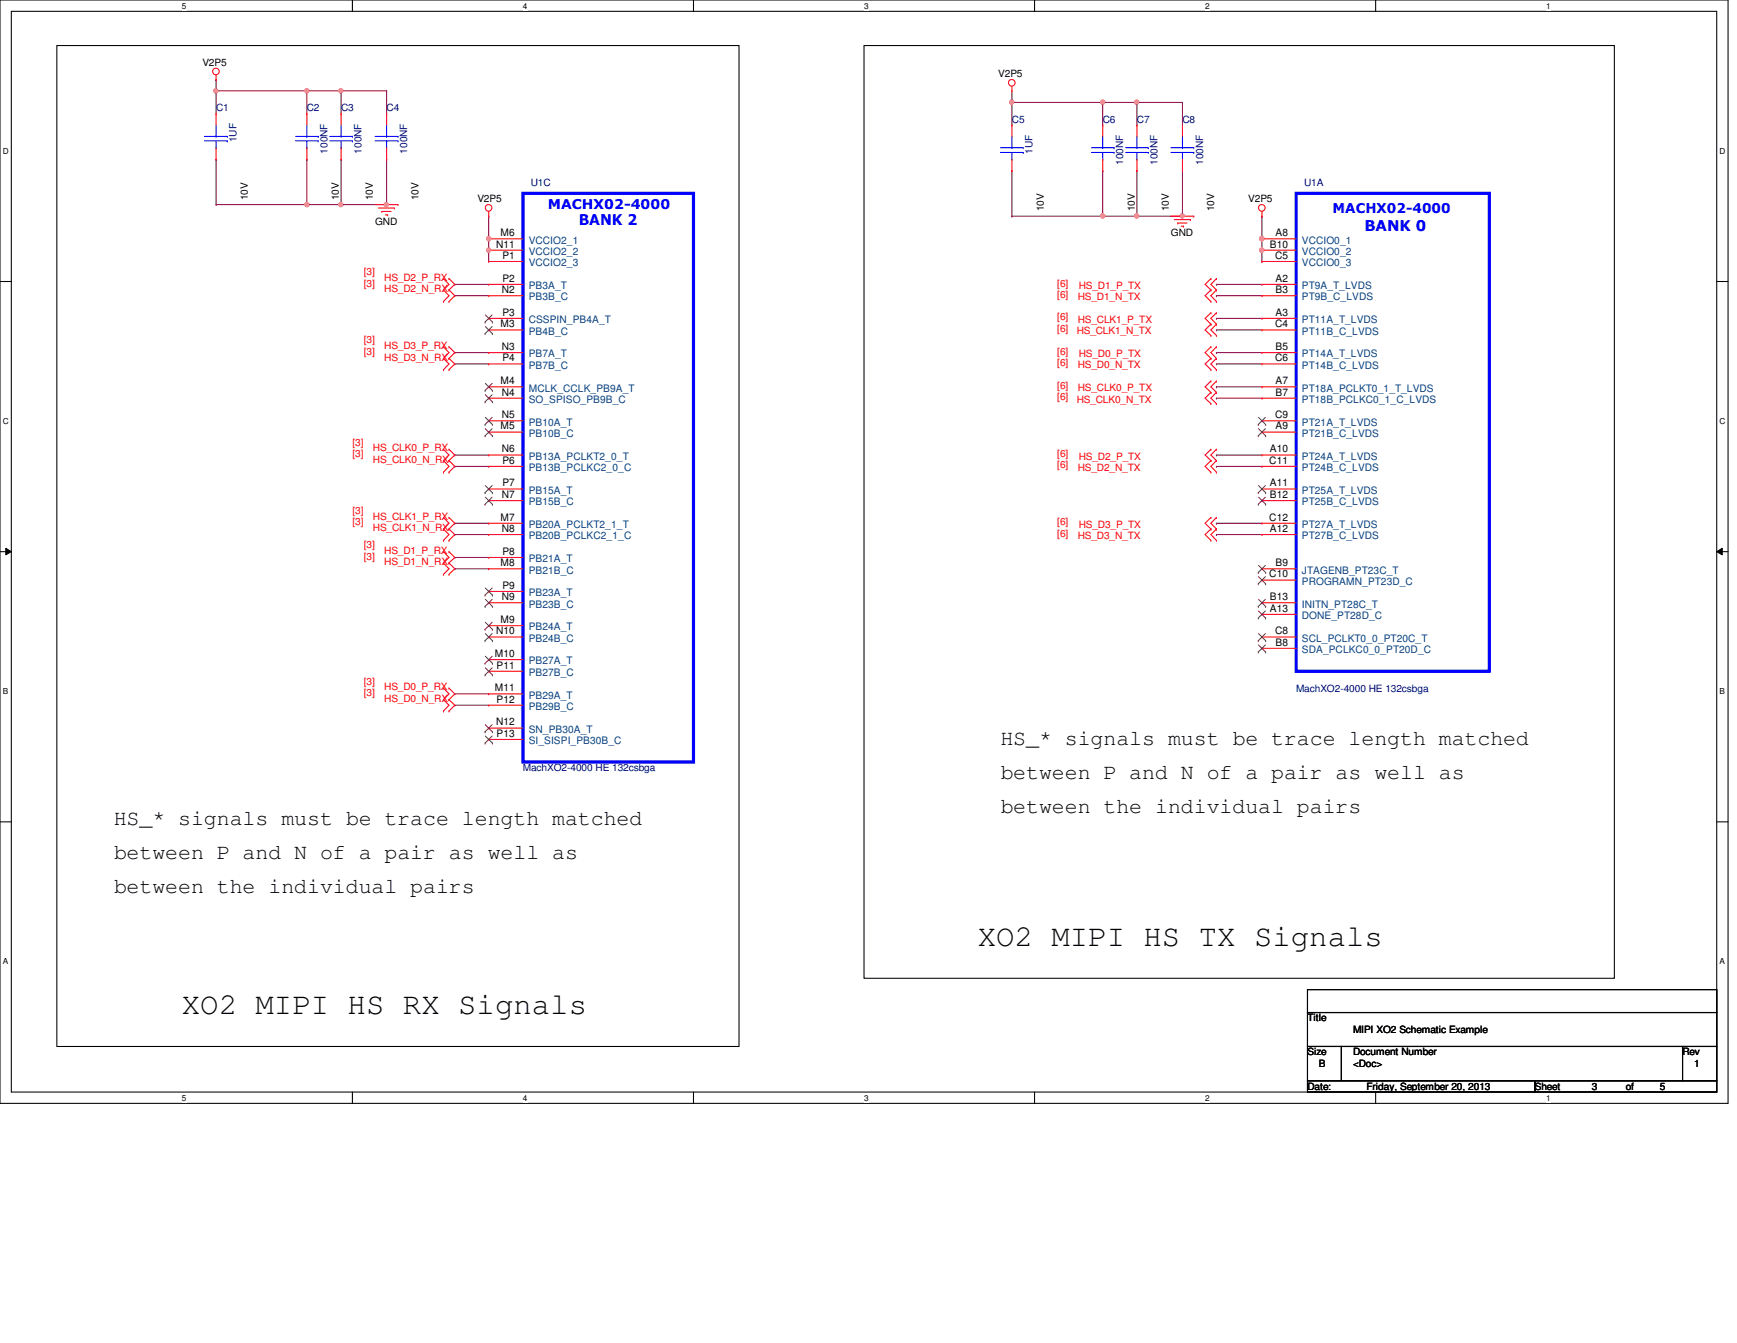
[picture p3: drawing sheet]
<svg xmlns="http://www.w3.org/2000/svg" width="279mm" height="216mm" viewBox="0 0 279 216" stroke-linecap="round" stroke-linejoin="round" font-family="sans-serif">
<path d="M0 0h278v177.4h-278zM1.8 1.8h274.3v173.8h-274.3z" fill="none" stroke="#000" stroke-width=".17"/>
<g fill="#fff">
<path d="M29.3 .2h.7v1.5h-.7z"/>
<path d="M29.3 175.8h.7v1.4h-.7z"/>
</g>
<path d="M56.7 0v1.8M56.7 175.6v1.8" fill="none" stroke="#000" stroke-width=".17"/>
<g fill="#fff">
<path d="M84.1 .2h.7v1.5h-.7z"/>
<path d="M84.1 175.8h.7v1.4h-.7z"/>
</g>
<path d="M111.5 0v1.8M111.5 175.6v1.8" fill="none" stroke="#000" stroke-width=".17"/>
<g fill="#fff">
<path d="M139 .2h.7v1.5h-.7z"/>
<path d="M139 175.8h.7v1.4h-.7z"/>
</g>
<path d="M166.4 0v1.8M166.4 175.6v1.8" fill="none" stroke="#000" stroke-width=".17"/>
<g fill="#fff">
<path d="M193.8 .2h.8v1.5h-.8z"/>
<path d="M193.8 175.8h.8v1.4h-.8z"/>
</g>
<path d="M221.3 0v1.8M221.3 175.6v1.8" fill="none" stroke="#000" stroke-width=".17"/>
<g fill="#fff">
<path d="M248.7 .2h.7v1.5h-.7z"/>
<path d="M248.7 175.8h.7v1.4h-.7z"/>
<path d="M.5 23.5h.9v1.5h-.9z"/>
<path d="M276.6 23.5h.9v1.5h-.9z"/>
<path d="M.5 67h.9v1.5h-.9z"/>
<path d="M276.6 67h.9v1.5h-.9z"/>
</g>
<path d="M0 45.3h1.8M276.1 45.3h1.9" fill="none" stroke="#000" stroke-width=".17"/>
<g fill="#fff">
<path d="M.5 110.4h.8v1.5h-.8z"/>
<path d="M276.6 110.4h.9v1.5h-.9z"/>
</g>
<path d="M0 88.7h1.8M276.1 88.7h1.9" fill="none" stroke="#000" stroke-width=".17"/>
<path d="M.9 88.1l.9 .6-.9 .5zM276.1 88.7l.9-.6v1.1z" fill="#000"/>
<path d="M.9 88.1l.9 .6-.9 .5zM276.1 88.7l.9-.6v1.1z" fill="none" stroke="#000" stroke-width=".16"/>
<g fill="#fff">
<path d="M.5 153.8h.8v1.5h-.8z"/>
<path d="M276.6 153.8h.9v1.5h-.9z"/>
</g>
<path d="M9.1 7.3h109.8v160.9h-109.8zM139 7.3h120.7v150h-120.7zM0 132.1h1.8M276.1 132.1h1.9" fill="none" stroke="#000" stroke-width=".17"/>
<g fill="none" stroke="#800040" stroke-width=".17">
<path d="M162.8 16.5h.1M162.8 16.5h14.6M162.8 34.8h.1M162.8 34.8h14.6M195.7 45.7h.1M195.7 47.5h.1M195.7 56.7h.1M195.7 58.5h.1M195.7 45.7h7.3M195.7 47.5h7.3M195.7 56.7h7.3M195.7 58.5h7.3"/>
<path d="M195.7 62.2h.1M195.7 73.2h.1M195.7 64h.1M195.7 75h.1M195.7 62.2h7.3M195.7 73.2h7.3M195.7 64h7.3M195.7 75h7.3M195.7 85.9h.1M195.7 84.1h.1M195.7 85.9h7.3M195.7 84.1h7.3"/>
</g>
<circle cx="177.4" cy="16.4" r=".34" fill="#f0f"/>
<circle cx="177.4" cy="16.4" r=".34" fill="none" stroke="#f0f" stroke-width=".17"/>
<path d="M182.9 16.5h.1M182.9 16.5h7.3" fill="none" stroke="#800040" stroke-width=".17"/>
<circle cx="182.8" cy="16.4" r=".34" fill="#f0f"/>
<circle cx="182.8" cy="16.4" r=".34" fill="none" stroke="#f0f" stroke-width=".17"/>
<path d="M162.8 16.5h.1M162.8 16.5v3.6M177.4 16.5h.1M177.4 16.5h5.5" fill="none" stroke="#800040" stroke-width=".17"/>
<circle cx="162.7" cy="16.4" r=".34" fill="#f0f"/>
<circle cx="162.7" cy="16.4" r=".34" fill="none" stroke="#f0f" stroke-width=".17"/>
<path d="M162.8 16.5h.1M162.8 14.6v1.9M177.4 16.5h.1M177.4 16.5v3.6M182.9 16.5h.1M182.9 16.5v3.6M162.8 27.4h.1M162.8 27.4v7.4M177.4 27.4h.1M177.4 34.8h.1M177.4 27.4v7.4M177.4 34.8h5.5" fill="none" stroke="#800040" stroke-width=".17"/>
<circle cx="177.4" cy="34.7" r=".34" fill="#f0f"/>
<circle cx="177.4" cy="34.7" r=".34" fill="none" stroke="#f0f" stroke-width=".17"/>
<path d="M190.2 16.5h.1M190.2 16.5v3.6M182.9 27.4h.1M182.9 27.4v7.4M190.2 27.4h.1M190.2 27.4v7.4" fill="none" stroke="#800040" stroke-width=".17"/>
<circle cx="190.2" cy="34.7" r=".34" fill="#f0f"/>
<circle cx="190.2" cy="34.7" r=".34" fill="none" stroke="#f0f" stroke-width=".17"/>
<path d="M182.9 34.8h.1M182.9 34.8h7.3" fill="none" stroke="#800040" stroke-width=".17"/>
<circle cx="182.8" cy="34.7" r=".34" fill="#f0f"/>
<circle cx="182.8" cy="34.7" r=".34" fill="none" stroke="#f0f" stroke-width=".17"/>
<path d="M203 34.8h.1M203 34.8v7.2M203 42h.1M203 40.2h.1" fill="none" stroke="#800040" stroke-width=".17"/>
<circle cx="203" cy="38.4" r=".37" fill="#f0f"/>
<circle cx="203" cy="38.4" r=".37" fill="none" stroke="#f0f" stroke-width=".17"/>
<circle cx="203" cy="40.2" r=".36" fill="#f0f"/>
<circle cx="203" cy="40.2" r=".36" fill="none" stroke="#f0f" stroke-width=".17"/>
<g fill="none" stroke="#800040" stroke-width=".17">
<path d="M78.6 34.8h.1M78.6 38.4h.1M78.6 34.8v7.2M73.2 56.7h.1M73.2 58.5h.1M73.2 47.5h.1M73.2 45.7h.1M73.2 56.7h5.4M73.2 58.5h5.4M73.2 47.5h5.4M73.2 45.7h5.4M78.6 40.2h.1"/>
<path d="M195.7 51.2h.1M195.7 53h.1M195.7 51.2h7.3M195.7 53h7.3M73.2 73.2h.1M73.2 75h.1M73.2 73.2h5.4M73.2 75h5.4M73.2 91.4h.1M73.2 89.6h.1M73.2 91.4h5.4M73.2 89.6h5.4"/>
<path d="M73.2 111.5h.1M73.2 113.4h.1M73.2 111.5h5.4M73.2 113.4h5.4"/>
</g>
<circle cx="78.6" cy="40.2" r=".34" fill="#f0f"/>
<circle cx="78.6" cy="40.2" r=".34" fill="none" stroke="#f0f" stroke-width=".17"/>
<circle cx="78.6" cy="38.4" r=".35" fill="#f0f"/>
<circle cx="78.6" cy="38.4" r=".35" fill="none" stroke="#f0f" stroke-width=".17"/>
<path d="M34.8 32.9h.1M34.8 32.9h14.6" fill="none" stroke="#800040" stroke-width=".17"/>
<circle cx="49.4" cy="32.9" r=".34" fill="#f0f"/>
<circle cx="49.4" cy="32.9" r=".34" fill="none" stroke="#f0f" stroke-width=".17"/>
<path d="M34.8 14.6h.1M34.8 14.6h14.6" fill="none" stroke="#800040" stroke-width=".17"/>
<circle cx="49.4" cy="14.6" r=".34" fill="#f0f"/>
<circle cx="49.4" cy="14.6" r=".34" fill="none" stroke="#f0f" stroke-width=".17"/>
<circle cx="34.7" cy="14.6" r=".34" fill="#f0f"/>
<circle cx="34.7" cy="14.6" r=".34" fill="none" stroke="#f0f" stroke-width=".17"/>
<path d="M49.4 14.6h.1M49.4 14.6h12.8M54.9 14.6h.1" fill="none" stroke="#800040" stroke-width=".17"/>
<circle cx="54.8" cy="14.6" r=".34" fill="#f0f"/>
<circle cx="54.8" cy="14.6" r=".34" fill="none" stroke="#f0f" stroke-width=".17"/>
<g fill="none" stroke="#800040" stroke-width=".17">
<path d="M34.8 14.6h.1M34.8 12.8h.1M34.8 12.8v5.5M49.4 14.6h.1M49.4 14.6v3.7M54.9 14.6h.1M54.9 14.6v3.7M34.8 25.6h.1M34.8 25.6v7.3M49.4 25.6h.1M49.4 32.9h.1M49.4 25.6v7.3"/>
<path d="M54.9 25.6h.1M54.9 25.6v7.3h-5.5"/>
</g>
<circle cx="54.8" cy="32.9" r=".34" fill="#f0f"/>
<circle cx="54.8" cy="32.9" r=".34" fill="none" stroke="#f0f" stroke-width=".17"/>
<path d="M62.2 14.6h.1M62.2 14.6v3.7M54.9 32.9h.1M62.2 25.6h.1M62.2 25.6v7.3h-7.3" fill="none" stroke="#800040" stroke-width=".17"/>
<circle cx="62.1" cy="32.9" r=".34" fill="#f0f"/>
<circle cx="62.1" cy="32.9" r=".34" fill="none" stroke="#f0f" stroke-width=".17"/>
<path d="M73.2 84.1h.1M73.2 85.9h.1M73.2 84.1h5.4M73.2 85.9h5.4" fill="none" stroke="#800040" stroke-width=".17"/>
<g fill="none" stroke="#f00" stroke-width=".17">
<path d="M34.8 12.8h.1M34.8 18.3h.1M34.8 12.1v.7M34.8 18.3v1.8M49.4 18.3h.1M49.4 18.3v1.8M54.9 18.3h.1M54.9 18.3v1.8M62.2 18.3h.1M62.2 18.3v1.8M162.8 14.6h.1M162.8 13.9v.7"/>
<path d="M34.8 25.6h.1M34.8 23.7v1.9M49.4 25.6h.1M49.4 23.7v1.9M54.9 25.6h.1M54.9 23.7v1.9M60.3 32.9h3.7M60.9 33.4h2.6M61.4 34h.1M61.4 34h1.5M62 34.5h.4M62.2 25.6h.1"/>
<path d="M62.2 23.7v1.9M62.4 34.5h.1M63.5 33.4h.1M64 32.9h.1M78.6 34.8h.1M78.6 38.4h.1M78.6 34v.8M78.6 38.4h5.5M162.8 20.1h.1M162.8 27.4h.1M162.8 20.1v1.8M162.8 25.6v1.8"/>
<path d="M177.4 20.1h.1M177.4 27.4h.1M177.4 20.1v1.8M177.4 25.6v1.8M182.9 20.1h.1M182.9 27.4h.1M182.9 20.1v1.8M182.9 25.6v1.8M188.3 34.8h3.7M188.9 35.3h2.6M189.4 35.9h.1M189.4 35.9h1.5"/>
<path d="M190 36.4h.4M190.2 20.1h.1M190.2 27.4h.1M190.2 20.1v1.8M190.2 25.6v1.8M190.4 36.4h.1M191.5 35.3h.1M192 34.8h.1M203 34.8h.1M203 38.4h.1M203 34v.8M203 38.4h5.5"/>
<path d="M71.3 46.6h.1M71.3 44.8h.1M71.3 48.5h.1M71.3 57.6h.1M71.3 55.8h.1M71.3 59.4h.1M71.3 44.8l.9 .9-.9 .9M71.3 46.6l.9 .9-.9 1M71.3 55.8l.9 .9-.9 .9M71.3 57.6l.9 .9-.9 .9M72.2 44.8h.1M72.2 46.6h.1"/>
<path d="M72.2 48.5h.1M72.2 55.8h.1M72.2 57.6h.1M72.2 59.4h.1M72.2 44.8l1 .9-1 .9M72.2 46.6l1 .9-1 1M72.2 55.8l1 .9-1 .9M72.2 57.6l1 .9-1 .9M78.6 51.2h.1M78.6 45.7h.1M78.6 47.5h.1M78.6 53h.1"/>
<path d="M78.6 56.7h.1M78.6 58.5h.1M78.6 40.2h.1M78.6 42h.1M78.6 51.2h5.5M78.6 53h5.5M78.6 56.7h5.5M78.6 58.5h5.5M78.6 45.7h5.5M78.6 47.5h5.5M78.6 40.2h5.5M78.6 42h5.5"/>
<path d="M194.8 55.8h.1M194.8 57.6h.1M194.8 59.4h.1M194.8 44.8h.1M194.8 46.6h.1M194.8 48.5h.1M194.8 50.3h.1M194.8 52.1h.1M194.8 53.9h.1M194.8 55.8l-1 .9 1 .9M194.8 57.6l-1 .9 1 .9M194.8 44.8l-1 .9 1 .9"/>
<path d="M194.8 46.6l-1 .9 1 1M194.8 50.3l-1 .9 1 .9M194.8 52.1l-1 .9 1 .9M195.7 55.8h.1M195.7 57.6h.1M195.7 59.4h.1M195.7 44.8h.1M195.7 46.6h.1M195.7 48.5h.1M195.7 50.3h.1M195.7 52.1h.1M195.7 53.9h.1"/>
<path d="M195.7 55.8l-.9 .9 .9 .9M195.7 57.6l-.9 .9 .9 .9M195.7 44.8l-.9 .9 .9 .9M195.7 46.6l-.9 .9 .9 1M195.7 50.3l-.9 .9 .9 .9M195.7 52.1l-.9 .9 .9 .9M203 51.2h.1M203 53h.1M203 56.7h.1M203 58.5h.1M203 45.7h.1M203 47.5h.1"/>
<path d="M203 40.2h.1M203 42h.1M203 51.2h5.5M203 53h5.5M203 56.7h5.5M203 58.5h5.5M203 45.7h5.5M203 47.5h5.5M203 40.2h5.5M203 42h5.5M71.3 74h.1M71.3 72.2h.1"/>
<path d="M71.3 75.9h.1M71.3 72.2l.9 1-.9 .8M71.3 74l.9 1-.9 .9M72.2 72.2h.1M72.2 74h.1M72.2 75.9h.1M72.2 72.2l1 1-1 .8M72.2 74l1 1-1 .9M78.6 62.2h.1M78.6 67.6h.1M78.6 69.5h.1M78.6 73.2h.1"/>
<path d="M78.6 75h.1M78.6 78.6h.1M78.6 64h.1M78.6 62.2h5.5M78.6 64h5.5M78.6 67.6h5.5M78.6 69.5h5.5M78.6 73.2h5.5M78.6 75h5.5M78.6 78.6h5.5M194.8 61.3h.1M194.8 63.1h.1"/>
<path d="M194.8 64.9h.1M194.8 72.2h.1M194.8 74h.1M194.8 75.9h.1M194.8 61.3l-1 .9 1 .9M194.8 63.1l-1 .9 1 .9M194.8 72.2l-1 1 1 .8M194.8 74l-1 1 1 .9M195.7 61.3h.1M195.7 63.1h.1M195.7 64.9h.1M195.7 72.2h.1"/>
<path d="M195.7 74h.1M195.7 75.9h.1M195.7 61.3l-.9 .9 .9 .9M195.7 63.1l-.9 .9 .9 .9M195.7 72.2l-.9 1 .9 .8M195.7 74l-.9 1 .9 .9M203 62.2h.1M203 64h.1M203 67.6h.1M203 69.5h.1M203 73.2h.1M203 75h.1"/>
<path d="M203 78.6h.1M203 62.2h5.5M203 64h5.5M203 67.6h5.5M203 69.5h5.5M203 73.2h5.5M203 75h5.5M203 78.6h5.5M71.3 90.5h.1M71.3 88.7h.1M71.3 92.3h.1M71.3 85h.1"/>
<path d="M71.3 83.2h.1M71.3 86.9h.1M71.3 88.7l.9 .9-.9 .9M71.3 90.5l.9 .9-.9 .9M71.3 83.2l.9 .9-.9 .9M71.3 85l.9 .9-.9 1M72.2 88.7h.1M72.2 90.5h.1M72.2 92.3h.1M72.2 83.2h.1M72.2 85h.1M72.2 86.9h.1"/>
<path d="M72.2 88.7l1 .9-1 .9M72.2 90.5l1 .9-1 .9M72.2 83.2l1 .9-1 .9M72.2 85l1 .9-1 1M78.6 80.5h.1M78.6 84.1h.1M78.6 85.9h.1M78.6 89.6h.1M78.6 91.4h.1M78.6 95.1h.1M78.6 96.9h.1M78.6 96.9h5.5"/>
<path d="M78.6 91.4h5.5M78.6 80.5h5.5M78.6 84.1h5.5M78.6 85.9h5.5M78.6 89.6h5.5M78.6 95.1h5.5M194.8 83.2h.1M194.8 85h.1M194.8 86.9h.1M194.8 83.2l-1 .9 1 .9M194.8 85l-1 .9 1 1M195.7 83.2h.1"/>
<path d="M195.7 85h.1M195.7 86.9h.1M195.7 83.2l-.9 .9 .9 .9M195.7 85l-.9 .9 .9 1M203 98.8h.1M203 96.9h.1M203 91.4h.1M203 93.3h.1M203 80.5h.1M203 84.1h.1M203 85.9h.1M203 98.8h5.5"/>
<path d="M203 96.9h5.5M203 91.4h5.5M203 93.3h5.5M203 80.5h5.5M203 84.1h5.5M203 85.9h5.5M71.3 112.5h.1M71.3 110.6h.1M71.3 114.3h.1M71.3 110.6l.9 .9-.9 1M71.3 112.5l.9 .9-.9 .9M72.2 110.6h.1"/>
<path d="M72.2 112.5h.1M72.2 114.3h.1M72.2 110.6l1 .9-1 1M72.2 112.5l1 .9-1 .9M78.6 100.6h.1M78.6 102.4h.1M78.6 106h.1M78.6 107.9h.1M78.6 111.5h.1M78.6 113.4h.1M78.6 118.9h.1M78.6 117.1h.1"/>
<path d="M78.6 102.4h5.5M78.6 100.6h5.5M78.6 106h5.5M78.6 107.9h5.5M78.6 111.5h5.5M78.6 113.4h5.5M78.6 118.9h5.5M78.6 117.1h5.5M203 102.4h.1M203 104.2h.1M203 102.4h5.5M203 104.2h5.5"/>
<circle cx="34.7" cy="11.5" r=".54"/>
<circle cx="162.7" cy="13.3" r=".54"/>
<circle cx="78.6" cy="33.4" r=".54"/>
<circle cx="203" cy="33.4" r=".54"/>
</g>
<path d="M210.3 159.1h65.8v3.7h-65.8zM210.3 162.8h65.8v5.4h-65.8zM210.3 168.2h5.5v5.5h-5.5zM210.3 173.7h36.6v1.9h-36.6zM215.8 168.2h54.8v5.5h-54.8zM246.9 173.7h29.2v1.9h-29.2zM270.6 168.2h5.5v5.5h-5.5z" fill="none" stroke="#000" stroke-width=".17"/>
<g fill="none" stroke="#00f" stroke-width=".17">
<path d="M32.9 21.9h3.7M32.9 22.6h3.7M34.8 23.7h.1M34.8 21.9h.1M34.8 20.1v1.8M34.8 22.6v1.1M36.6 21.9h.1M36.6 22.6h.1M47.5 21.9h3.7M47.5 22.6h3.7M49.4 23.7h.1M49.4 21.9h.1"/>
<path d="M49.4 20.1v1.8M49.4 22.6v1.1M51.2 21.9h.1M51.2 22.6h.1M53 21.9h3.7M53 22.6h3.7M54.9 23.7h.1M54.9 21.9h.1M54.9 20.1v1.8M54.9 22.6v1.1M56.7 21.9h.1M56.7 22.6h.1"/>
<path d="M60.3 21.9h3.7M60.3 22.6h3.7M62.2 23.7h.1M62.2 21.9h.1M62.2 20.1v1.8M62.2 22.6v1.1M64 21.9h.1M64 22.6h.1M160.9 23.7h3.7M160.9 24.5h3.7M162.8 25.6h.1M162.8 23.7h.1"/>
<path d="M162.8 21.9v1.8M162.8 24.5v1.1M164.6 23.7h.1M164.6 24.5h.1M175.6 23.7h3.6M175.6 24.5h3.6M177.4 25.6h.1M177.4 23.7h.1M177.4 21.9v1.8M177.4 24.5v1.1M179.2 23.7h.1M179.2 24.5h.1"/>
<path d="M181.1 23.7h3.6M181.1 24.5h3.6M182.9 25.6h.1M182.9 23.7h.1M182.9 21.9v1.8M182.9 24.5v1.1M184.7 23.7h.1M184.7 24.5h.1M188.3 23.7h3.7M188.3 24.5h3.7M190.2 25.6h.1M190.2 23.7h.1"/>
<path d="M190.2 21.9v1.8M190.2 24.5v1.1M192 23.7h.1M192 24.5h.1"/>
</g>
<path d="M84.1 31.1h27.4v91.4h-27.4zM208.5 31.1h31.1v76.8h-31.1z" fill="none" stroke="#00f" stroke-width=".51"/>
<g fill="none" stroke="#804000" stroke-width=".16">
<path d="M78 51.8h.1M78 53.6h.1M78.1 50.6l1.1 1.2M78.1 52.5l1.1 1.1M79.2 50.6l-1.2 1.2M79.2 52.5l-1.2 1.1M79.2 51.8h.1M79.2 53.6h.1M78 62.8h.1M78 68.2h.1M78 70.1h.1M78 79.2h.1"/>
<path d="M78 64.6h.1M78.1 61.6l1.1 1.2M78.1 67.1l1.1 1.1M78.1 68.9l1.1 1.2M78.1 78.1l1.1 1.1M78.1 79.9l1.1 1.2M78.1 63.5l1.1 1.1M79.2 61.6l-1.2 1.2M79.2 67.1l-1.2 1.1M79.2 68.9l-1.2 1.2M79.2 78.1l-1.2 1.1M79.2 79.9l-1.2 1.2"/>
<path d="M79.2 63.5l-1.2 1.1M79.2 62.8h.1M79.2 68.2h.1M79.2 70.1h.1M79.2 79.2h.1M79.2 64.6h.1M202.4 68.2h.1M202.4 70.1h.1M202.4 79.2h.1M202.4 67.1l1.2 1.1M202.4 68.9l1.2 1.2M202.4 78.1l1.2 1.1"/>
<path d="M202.4 79.9l1.2 1.2M203.5 67.1l-1.1 1.1M203.5 68.9l-1.1 1.2M203.5 78.1l-1.1 1.1M203.5 79.9l-1.1 1.2M203.6 68.2h.1M203.6 70.1h.1M203.6 79.2h.1M78 81.1h.1M78 95.7h.1M78 97.5h.1M78.1 94.5l1.1 1.2"/>
<path d="M78.1 96.4l1.1 1.1M79.2 94.5l-1.2 1.2M79.2 96.4l-1.2 1.1M79.2 81.1h.1M79.2 95.7h.1M79.2 97.5h.1M202.4 99.4h.1M202.4 97.5h.1M202.4 92h.1M202.4 93.9h.1M202.4 81.1h.1M202.4 98.2l1.2 1.2"/>
<path d="M202.4 96.4l1.2 1.1M202.4 90.9l1.2 1.1M202.4 92.7l1.2 1.2M203.5 98.2l-1.1 1.2M203.5 96.4l-1.1 1.1M203.5 90.9l-1.1 1.1M203.5 92.7l-1.1 1.2M203.6 99.4h.1M203.6 97.5h.1M203.6 92h.1M203.6 93.9h.1M203.6 81.1h.1"/>
<path d="M78 101.2h.1M78 103h.1M78 106.6h.1M78 108.5h.1M78 119.5h.1M78 117.6h.1M78.1 100l1.1 1.2M78.1 101.9l1.1 1.1M78.1 105.5l1.1 1.1M78.1 107.4l1.1 1.1M78.1 118.3l1.1 1.2M78.1 116.5l1.1 1.1"/>
<path d="M79.2 100l-1.2 1.2M79.2 101.9l-1.2 1.1M79.2 105.5l-1.2 1.1M79.2 107.4l-1.2 1.1M79.2 118.3l-1.2 1.2M79.2 116.5l-1.2 1.1M79.2 101.2h.1M79.2 103h.1M79.2 106.6h.1M79.2 108.5h.1M79.2 119.5h.1M79.2 117.6h.1"/>
<path d="M202.4 103h.1M202.4 104.8h.1M202.4 101.9l1.2 1.1M202.4 103.7l1.2 1.1M203.5 101.9l-1.1 1.1M203.5 103.7l-1.1 1.1M203.6 103h.1M203.6 104.8h.1"/>
</g>
<circle cx="177.4" cy="16.4" r=".34" fill="#f0f"/>
<circle cx="177.4" cy="16.4" r=".34" fill="none" stroke="#f0f" stroke-width=".17"/>
<circle cx="182.8" cy="16.4" r=".34" fill="#f0f"/>
<circle cx="182.8" cy="16.4" r=".34" fill="none" stroke="#f0f" stroke-width=".17"/>
<circle cx="162.7" cy="16.4" r=".34" fill="#f0f"/>
<circle cx="162.7" cy="16.4" r=".34" fill="none" stroke="#f0f" stroke-width=".17"/>
<circle cx="177.4" cy="34.7" r=".34" fill="#f0f"/>
<circle cx="177.4" cy="34.7" r=".34" fill="none" stroke="#f0f" stroke-width=".17"/>
<circle cx="190.2" cy="34.7" r=".34" fill="#f0f"/>
<circle cx="190.2" cy="34.7" r=".34" fill="none" stroke="#f0f" stroke-width=".17"/>
<circle cx="182.8" cy="34.7" r=".34" fill="#f0f"/>
<circle cx="182.8" cy="34.7" r=".34" fill="none" stroke="#f0f" stroke-width=".17"/>
<circle cx="203" cy="38.4" r=".37" fill="#f0f"/>
<circle cx="203" cy="38.4" r=".37" fill="none" stroke="#f0f" stroke-width=".17"/>
<circle cx="203" cy="40.2" r=".36" fill="#f0f"/>
<circle cx="203" cy="40.2" r=".36" fill="none" stroke="#f0f" stroke-width=".17"/>
<circle cx="78.6" cy="40.2" r=".34" fill="#f0f"/>
<circle cx="78.6" cy="40.2" r=".34" fill="none" stroke="#f0f" stroke-width=".17"/>
<circle cx="78.6" cy="38.4" r=".35" fill="#f0f"/>
<circle cx="78.6" cy="38.4" r=".35" fill="none" stroke="#f0f" stroke-width=".17"/>
<circle cx="49.4" cy="32.9" r=".34" fill="#f0f"/>
<circle cx="49.4" cy="32.9" r=".34" fill="none" stroke="#f0f" stroke-width=".17"/>
<circle cx="49.4" cy="14.6" r=".34" fill="#f0f"/>
<circle cx="49.4" cy="14.6" r=".34" fill="none" stroke="#f0f" stroke-width=".17"/>
<circle cx="34.7" cy="14.6" r=".34" fill="#f0f"/>
<circle cx="34.7" cy="14.6" r=".34" fill="none" stroke="#f0f" stroke-width=".17"/>
<circle cx="54.8" cy="14.6" r=".34" fill="#f0f"/>
<circle cx="54.8" cy="14.6" r=".34" fill="none" stroke="#f0f" stroke-width=".17"/>
<circle cx="54.8" cy="32.9" r=".34" fill="#f0f"/>
<circle cx="54.8" cy="32.9" r=".34" fill="none" stroke="#f0f" stroke-width=".17"/>
<circle cx="62.1" cy="32.9" r=".34" fill="#f0f"/>
<circle cx="62.1" cy="32.9" r=".34" fill="none" stroke="#f0f" stroke-width=".17"/>
<g font-size="4.9">
<text x="157.3" y="152">XO2 MIPI HS TX Signals</text>
<text x="29.3" y="163">XO2 MIPI HS RX Signals</text>
</g>
<g font-size="3.5">
<text x="160.9" y="119.8">HS_* signals must be trace length matched</text>
<text x="160.9" y="125.3">between P and N of a pair as well as</text>
<text x="160.9" y="130.8">between the individual pairs</text>
<text x="18.3" y="132.6">HS_* signals must be trace length matched</text>
<text x="18.3" y="138.1">between P and N of a pair as well as</text>
<text x="18.3" y="143.6">between the individual pairs</text>
</g>
<g font-size="2.4" fill="#00f">
<text x="93.1" y="36.2">BANK 2</text>
<text x="219.5" y="37.1">BANK 0</text>
</g>
<g font-size="2.2" fill="#00f">
<text x="88.1" y="33.6">MACHX02-4000</text>
<text x="214.3" y="34.2">MACHX02-4000</text>
</g>
<g font-size="1.7">
<text x="79.8" y="39.8">N11</text>
<text x="80.5" y="38">M6</text>
<text x="80.8" y="41.6">P1</text>
<text x="204.3" y="39.8">B10</text>
<text x="205.1" y="41.6">C5</text>
<text x="205.2" y="38">A8</text>
<text x="80.7" y="47.1">N2</text>
<text x="80.8" y="45.3">P2</text>
<text x="205.2" y="45.3">A2</text>
<text x="205.2" y="47.1">B3</text>
<text x="80.5" y="52.6">M3</text>
<text x="80.8" y="50.8">P3</text>
<text x="205.1" y="52.6">C4</text>
<text x="205.2" y="50.8">A3</text>
<text x="80.7" y="56.3">N3</text>
<text x="80.8" y="58.1">P4</text>
<text x="205.1" y="58.1">C6</text>
<text x="205.2" y="56.3">B5</text>
<text x="80.5" y="61.8">M4</text>
<text x="80.7" y="63.6">N4</text>
<text x="205.2" y="61.8">A7</text>
<text x="205.2" y="63.6">B7</text>
<text x="80.5" y="69">M5</text>
<text x="80.7" y="67.2">N5</text>
<text x="205.1" y="67.2">C9</text>
<text x="205.2" y="69">A9</text>
<text x="80.7" y="72.7">N6</text>
<text x="80.8" y="74.5">P6</text>
<text x="204.2" y="74.5">C11</text>
<text x="204.3" y="72.7">A10</text>
<text x="80.5" y="83.7">M7</text>
<text x="80.7" y="80.1">N7</text>
<text x="80.8" y="78.2">P7</text>
<text x="204.2" y="83.7">C12</text>
<text x="204.3" y="78.2">A11</text>
<text x="204.3" y="80.1">B12</text>
<text x="80.7" y="85.5">N8</text>
<text x="80.8" y="89.2">P8</text>
<text x="204.3" y="85.5">A12</text>
<text x="80.5" y="91">M8</text>
<text x="80.8" y="94.7">P9</text>
<text x="204.2" y="92.8">C10</text>
<text x="205.2" y="91">B9</text>
<text x="79.8" y="102">N10</text>
<text x="80.5" y="100.2">M9</text>
<text x="80.7" y="96.5">N9</text>
<text x="204.3" y="98.3">A13</text>
<text x="204.3" y="96.5">B13</text>
<text x="205.1" y="102">C8</text>
<text x="79.6" y="105.6">M10</text>
<text x="79.9" y="107.5">P11</text>
<text x="205.2" y="103.8">B8</text>
<text x="79.6" y="111.1">M11</text>
<text x="79.9" y="112.9">P12</text>
<text x="79.8" y="116.6">N12</text>
<text x="79.9" y="118.4">P13</text>
</g>
<g font-size="1.7" fill="#004080">
<text x="85" y="39.2">VCCIO2_1</text>
<text x="85" y="41">VCCIO2_2</text>
<text x="209.4" y="39.2">VCCIO0_1</text>
<text x="209.4" y="41">VCCIO0_2</text>
<text x="85" y="46.5">PB3A_T</text>
<text x="85" y="42.8">VCCIO2_3</text>
<text x="209.4" y="46.5">PT9A_T_LVDS</text>
<text x="209.4" y="42.8">VCCIO0_3</text>
<text x="85" y="51.9">CSSPIN_PB4A_T</text>
<text x="85" y="48.3">PB3B_C</text>
<text x="85" y="53.8">PB4B_C</text>
<text x="209.4" y="51.9">PT11A_T_LVDS</text>
<text x="209.4" y="53.8">PT11B_C_LVDS</text>
<text x="209.4" y="48.3">PT9B_C_LVDS</text>
<text x="85" y="57.4">PB7A_T</text>
<text x="85" y="59.3">PB7B_C</text>
<text x="209.4" y="57.4">PT14A_T_LVDS</text>
<text x="209.4" y="59.3">PT14B_C_LVDS</text>
<text x="85" y="62.9">MCLK_CCLK_PB9A_T</text>
<text x="85" y="64.8">SO_SPISO_PB9B_C</text>
<text x="209.4" y="62.9">PT18A_PCLKT0_1_T_LVDS</text>
<text x="209.4" y="64.8">PT18B_PCLKC0_1_C_LVDS</text>
<text x="85" y="68.4">PB10A_T</text>
<text x="85" y="70.2">PB10B_C</text>
<text x="209.4" y="68.4">PT21A_T_LVDS</text>
<text x="209.4" y="70.2">PT21B_C_LVDS</text>
<text x="85" y="73.9">PB13A_PCLKT2_0_T</text>
<text x="85" y="75.7">PB13B_PCLKC2_0_C</text>
<text x="209.4" y="73.9">PT24A_T_LVDS</text>
<text x="209.4" y="75.7">PT24B_C_LVDS</text>
<text x="85" y="79.4">PB15A_T</text>
<text x="85" y="81.2">PB15B_C</text>
<text x="209.4" y="79.4">PT25A_T_LVDS</text>
<text x="209.4" y="81.2">PT25B_C_LVDS</text>
<text x="85" y="84.9">PB20A_PCLKT2_1_T</text>
<text x="85" y="86.7">PB20B_PCLKC2_1_C</text>
<text x="209.4" y="84.9">PT27A_T_LVDS</text>
<text x="209.4" y="86.7">PT27B_C_LVDS</text>
<text x="85" y="90.4">PB21A_T</text>
<text x="85" y="92.2">PB21B_C</text>
<text x="85" y="95.8">PB23A_T</text>
<text x="209.4" y="92.2">JTAGENB_PT23C_T</text>
<text x="209.4" y="94">PROGRAMN_PT23D_C</text>
<text x="85" y="97.7">PB23B_C</text>
<text x="85" y="101.3">PB24A_T</text>
<text x="209.4" y="99.5">DONE_PT28D_C</text>
<text x="209.4" y="97.7">INITN_PT28C_T</text>
<text x="85" y="103.2">PB24B_C</text>
<text x="85" y="106.8">PB27A_T</text>
<text x="209.4" y="103.2">SCL_PCLKT0_0_PT20C_T</text>
<text x="209.4" y="105">SDA_PCLKC0_0_PT20D_C</text>
<text x="85" y="108.7">PB27B_C</text>
<text x="85" y="112.3">PB29A_T</text>
<text x="85" y="114.1">PB29B_C</text>
<text x="85" y="119.6">SI_SISPI_PB30B_C</text>
<text x="85" y="117.8">SN_PB30A_T</text>
</g>
<g font-size="1.6">
<text x="32.6" y="10.6">V2P5</text>
<text x="160.6" y="12.4">V2P5</text>
<text x="39.9" y="32.2" transform="rotate(-90 39.9 32.2)">10V</text>
<text x="54.5" y="32.2" transform="rotate(-90 54.5 32.2)">10V</text>
<text x="60" y="32.2" transform="rotate(-90 60 32.2)">10V</text>
<text x="67.3" y="32.2" transform="rotate(-90 67.3 32.2)">10V</text>
<text x="76.8" y="32.5">V2P5</text>
<text x="167.9" y="34" transform="rotate(-90 167.9 34)">10V</text>
<text x="182.5" y="34" transform="rotate(-90 182.5 34)">10V</text>
<text x="188" y="34" transform="rotate(-90 188 34)">10V</text>
<text x="195.3" y="34" transform="rotate(-90 195.3 34)">10V</text>
<text x="200.8" y="32.5">V2P5</text>
<text x="60.3" y="36.2">GND</text>
<text x="188.3" y="38">GND</text>
<text x="210.3" y="164.2">Title</text>
<text x="217.6" y="166">MIPI XO2 Schematic Example</text>
<text x="210.3" y="169.7">Size</text>
<text x="212.1" y="171.5">B</text>
<text x="217.6" y="169.7">Document Number</text>
<text x="217.6" y="171.5">&lt;Doc&gt;</text>
<text x="270.6" y="169.7">Rev</text>
<text x="272.5" y="171.5">1</text>
<text x="210.3" y="175.2">Date:</text>
<text x="219.8" y="175.2">Friday, September 20, 2013</text>
<text x="246.9" y="175.2">Sheet</text>
<text x="256" y="175.2">3</text>
<text x="261.5" y="175.2">of</text>
<text x="267" y="175.2">5</text>
</g>
<g font-size="1.6" fill="#000080">
<text x="34.8" y="17.9">C1</text>
<text x="49.4" y="17.9">C2</text>
<text x="54.9" y="17.9">C3</text>
<text x="62.2" y="17.9">C4</text>
<text x="38.1" y="22.9" transform="rotate(-90 38.1 22.9)">1UF</text>
<text x="162.8" y="19.7">C5</text>
<text x="177.4" y="19.7">C6</text>
<text x="182.9" y="19.7">C7</text>
<text x="190.2" y="19.7">C8</text>
<text x="52.7" y="24.7" transform="rotate(-90 52.7 24.7)">100NF</text>
<text x="58.2" y="24.7" transform="rotate(-90 58.2 24.7)">100NF</text>
<text x="65.5" y="24.7" transform="rotate(-90 65.5 24.7)">100NF</text>
<text x="85.4" y="30">U1C</text>
<text x="166.1" y="24.7" transform="rotate(-90 166.1 24.7)">1UF</text>
<text x="180.7" y="26.5" transform="rotate(-90 180.7 26.5)">100NF</text>
<text x="186.2" y="26.5" transform="rotate(-90 186.2 26.5)">100NF</text>
<text x="193.5" y="26.5" transform="rotate(-90 193.5 26.5)">100NF</text>
<text x="209.8" y="30">U1A</text>
<text x="208.5" y="111.2">MachXO2-4000 HE 132csbga</text>
<text x="84.1" y="124">MachXO2-4000 HE 132csbga</text>
</g>
<g font-size="1.6" fill="#f00">
<text x="58.5" y="44.2">[3]</text>
<text x="58.5" y="46.1">[3]</text>
<text x="61.8" y="45.1">HS_D2_P_RX</text>
<text x="61.8" y="46.9">HS_D2_N_RX</text>
<text x="170.1" y="46.1">[6]</text>
<text x="170.1" y="47.9">[6]</text>
<text x="173.5" y="46.4">HS_D1_P_TX</text>
<text x="170.1" y="51.5">[6]</text>
<text x="170.1" y="53.4">[6]</text>
<text x="173.2" y="53.7">HS_CLK1_N_TX</text>
<text x="173.4" y="48.3">HS_D1_N_TX</text>
<text x="173.4" y="51.9">HS_CLK1_P_TX</text>
<text x="58.5" y="55.2">[3]</text>
<text x="58.5" y="57">[3]</text>
<text x="61.8" y="56.1">HS_D3_P_RX</text>
<text x="61.8" y="58">HS_D3_N_RX</text>
<text x="170.1" y="57">[6]</text>
<text x="170.1" y="58.8">[6]</text>
<text x="173.4" y="59.2">HS_D0_N_TX</text>
<text x="173.5" y="57.4">HS_D0_P_TX</text>
<text x="170.1" y="62.5">[6]</text>
<text x="170.1" y="64.3">[6]</text>
<text x="173.2" y="64.7">HS_CLK0_N_TX</text>
<text x="173.4" y="62.9">HS_CLK0_P_TX</text>
<text x="56.7" y="71.7">[3]</text>
<text x="56.7" y="73.5">[3]</text>
<text x="60" y="72.6">HS_CLK0_P_RX</text>
<text x="60" y="74.4">HS_CLK0_N_RX</text>
<text x="170.1" y="73.5">[6]</text>
<text x="170.1" y="75.3">[6]</text>
<text x="173.4" y="75.7">HS_D2_N_TX</text>
<text x="173.5" y="73.9">HS_D2_P_TX</text>
<text x="56.7" y="82.6">[3]</text>
<text x="60" y="83.5">HS_CLK1_P_RX</text>
<text x="56.7" y="84.5">[3]</text>
<text x="58.5" y="88.1">[3]</text>
<text x="58.5" y="90">[3]</text>
<text x="60" y="85.4">HS_CLK1_N_RX</text>
<text x="61.8" y="89">HS_D1_P_RX</text>
<text x="170.1" y="84.5">[6]</text>
<text x="170.1" y="86.3">[6]</text>
<text x="173.4" y="86.7">HS_D3_N_TX</text>
<text x="173.5" y="84.8">HS_D3_P_TX</text>
<text x="61.8" y="90.8">HS_D1_N_RX</text>
<text x="58.5" y="110.1">[3]</text>
<text x="58.5" y="111.9">[3]</text>
<text x="61.8" y="111">HS_D0_P_RX</text>
<text x="61.8" y="112.8">HS_D0_N_RX</text>
</g>
<g font-size="1.3">
<text x="29.3" y="1.4">5</text>
<text x="84.1" y="1.4">4</text>
<text x="139" y="1.4">3</text>
<text x="193.8" y="1.4">2</text>
<text x="248.7" y="1.4">1</text>
<text x=".5" y="24.7">D</text>
<text x="276.6" y="24.7">D</text>
<text x=".5" y="68.2">C</text>
<text x="276.6" y="68.2">C</text>
<text x=".5" y="111.6">B</text>
<text x="276.6" y="111.6">B</text>
<text x=".5" y="155">A</text>
<text x="276.6" y="155">A</text>
<text x="29.3" y="177">5</text>
<text x="84.1" y="177">4</text>
<text x="139" y="177">3</text>
<text x="193.8" y="177">2</text>
<text x="248.7" y="177">1</text>
</g>
</svg>
